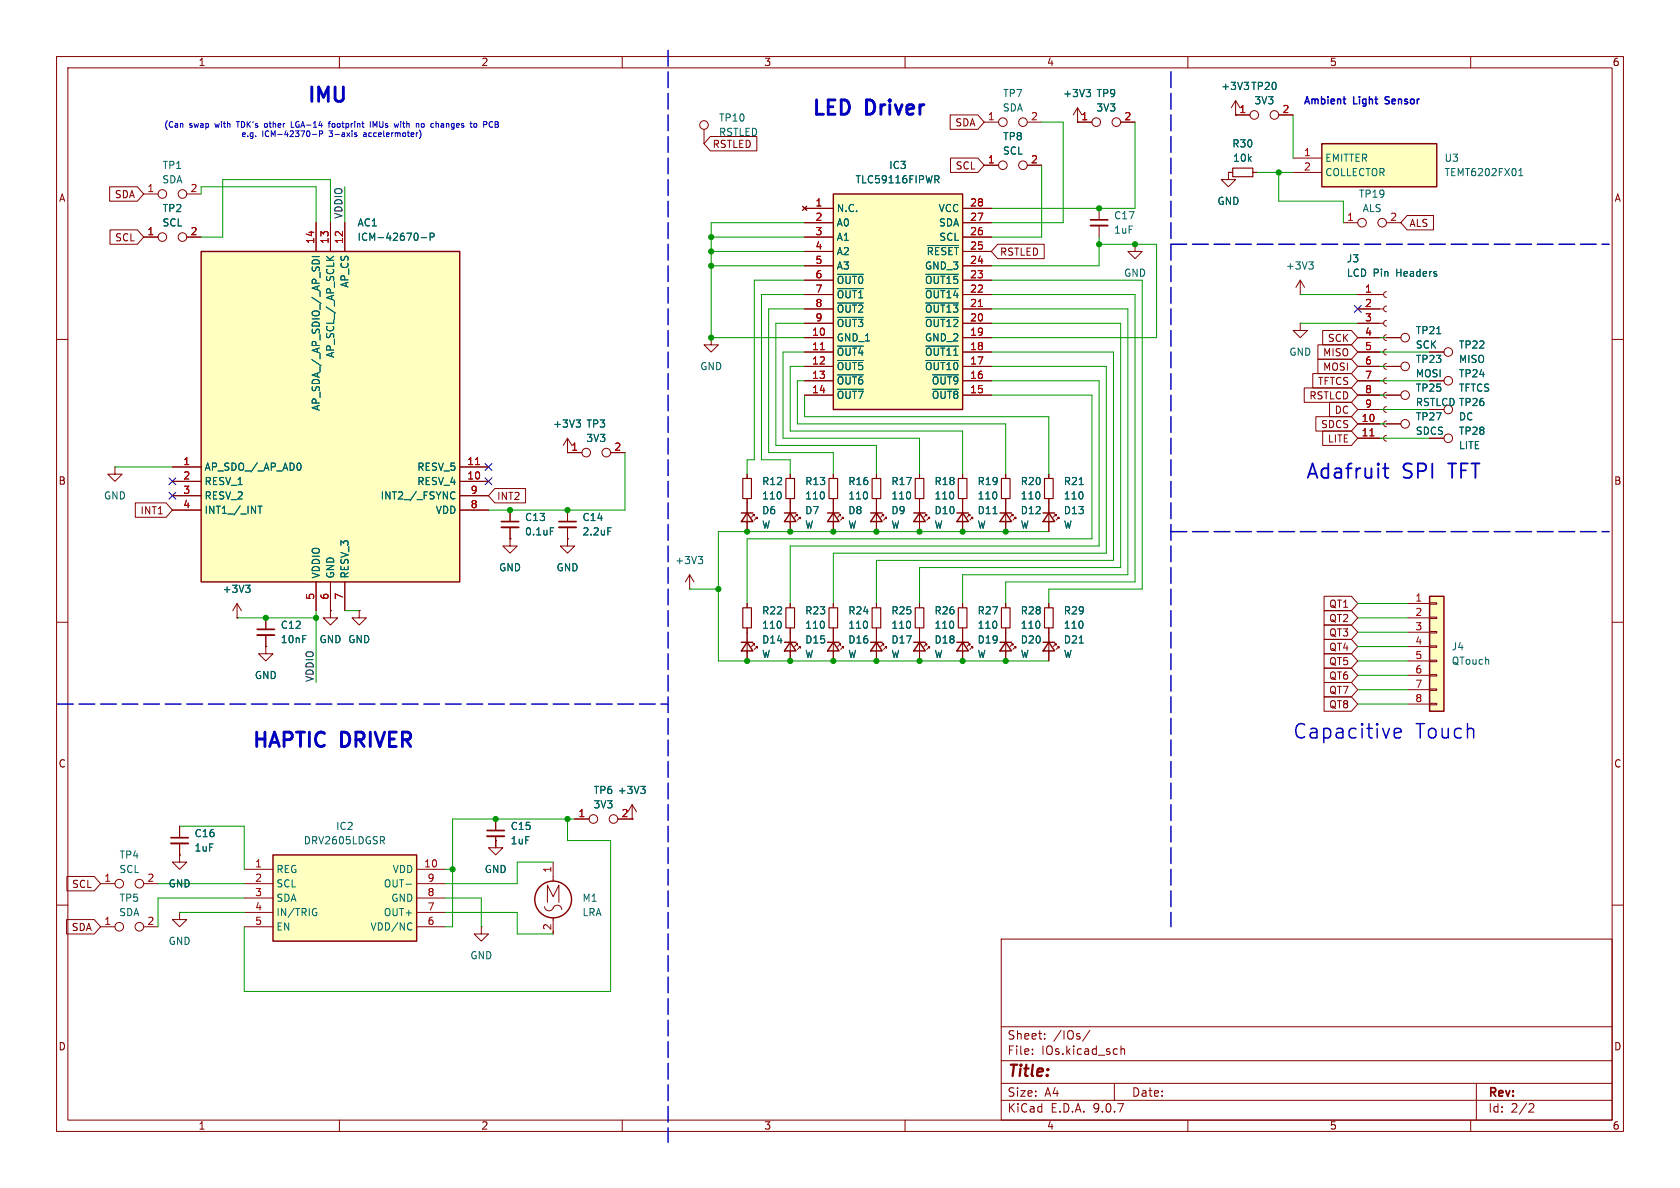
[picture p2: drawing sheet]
<svg xmlns="http://www.w3.org/2000/svg" width="297mm" height="210mm" viewBox="0 0 297 210" stroke-linecap="round" stroke-linejoin="round" font-family="sans-serif">
<g fill="none" stroke="#840000" stroke-width=".18">
<path d="M10 10h277v190h-277zM12 12h273v186h-273zM60 10v2M110 10v2M160 10v2M210 10v2M260 10v2M237.5 39.4h2.5M245.1 39.4h2.5M10 60h2M285 60h2M10 110h2"/>
<path d="M162.6 106.7v.7M162.6 111v.8M285 110h2M87.6 148.6v1.3h1.3l-1.3 1.2-1.2-1.2h1.2M87.6 148.6h.1M10 160h2M177 166h108v32h-108zM285 160h2M60 198v2M110 198v2M160 198v2M177 194.5h108"/>
<path d="M177 191.5h108M177 187.5h108M177 181.5h108M182.5 186.3v.1M182.5 185.5v.1M184.7 183.6v.1M184.7 182.8v.1M192.7 182.1l-1.3 2M197 191.5v3M198.2 184.9v1.5M198.2 185.5l.2-.1 .3 .1 .1 .9M210 198v2"/>
<path d="M260 198v2M261 191.5v6.5M270.5 195.1l.5 .1 .2 .3-1 1.1h1"/>
<circle cx="240.8" cy="39.4" r=".76"/>
<circle cx="244.3" cy="39.4" r=".76"/>
</g>
<path d="M161.8 107.4h1.5v3.6h-1.5z" fill="none" stroke="#840000" stroke-width=".2"/>
<path d="M233.7 25.4h20.3v7.6h-20.3z" fill="#ffffc2"/>
<path d="M233.7 25.4h20.3v7.6h-20.3zM161.5 113.5h2.1M162.6 113.5l1 1.6h-2.1zM169.2 113.5h2M170.2 113.5l1 1.6h-2zM184.4 113.5h2M185.4 113.5l1 1.6h-2z" fill="none" stroke="#840000" stroke-width=".25"/>
<g fill="none" stroke="#840000" stroke-width=".18">
<path d="M25.4 34.3h2.5M33 34.3h2.6M174 29.2h2.5M174 21.6h2.5M181.6 29.2h2.5M181.6 21.6h2.5M228.6 27.9h5.1M228.6 30.5h5.1M25.4 41.9h2.5M33 41.9h2.6M229.9 52.1h.1M229.9 57.2v1.2h1.2l-1.2 1.3-1.3-1.3h1.3"/>
<path d="M229.9 57.2h.1M229.9 49.5l-.8 1.3M229.9 49.5l.7 1.3M229.9 49.5v2.6M58.4 108v1.2h1.3l-1.3 1.3-1.3-1.3h1.3M58.4 108h.1M63.5 108v1.2h1.3l-1.3 1.3-1.3-1.3h1.3M63.5 108h.1M162.6 111.8v5M163.6 113.8h.2v.2v-.2l-.5 .5M164.1 114.3h.2v.3v-.3l-.5 .5M170.2 111.8v5"/>
<path d="M171.2 113.8h.2v.2v-.2l-.5 .5M171.7 114.3h.3v.3v-.3l-.6 .5M185.4 111.8v5M186.4 113.8h.3v.2v-.2l-.5 .5M186.9 114.3h.3v.3v-.3l-.5 .5"/>
<circle cx="28.7" cy="34.3" r=".76"/>
<circle cx="32.3" cy="34.3" r=".76"/>
<circle cx="177.3" cy="21.6" r=".76"/>
<circle cx="177.3" cy="29.2" r=".76"/>
<circle cx="180.8" cy="21.6" r=".76"/>
<circle cx="180.8" cy="29.2" r=".76"/>
<circle cx="28.7" cy="41.9" r=".76"/>
<circle cx="32.3" cy="41.9" r=".76"/>
</g>
<path d="M268.5 31.1h.7M268.5 30.2l.4-.4v1.3M231.4 46.3h.8l-.5 .5M231.9 46.8l.3 .2v.3l-.3 .3M190.8 113.7h.7" fill="none" stroke="#006464" stroke-width=".18"/>
<path d="M147.3 34.3h22.9v38.1h-22.9z" fill="#ffffc2"/>
<path d="M147.3 34.3h22.9v38.1h-22.9zM184.4 90.7h2M185.4 90.7l1 1.5h-2zM176.8 113.5h2M177.8 113.5l1 1.6h-2z" fill="none" stroke="#840000" stroke-width=".25"/>
<g fill="none" stroke="#840000" stroke-width=".18">
<path d="M218.4 17.8l-.7 1.3M218.4 17.8l.8 1.3M218.4 17.8v2.5M141.9 36.4l.7 .8M142.2 36.8h5.1M142.2 39.4h5.1M142.6 36.4l-.7 .8M170.2 36.8h5.1M170.2 39.4h5.1M217.2 30.5v1.3h1.2l-1.2 1.2-1.3-1.2h1.3M217.2 30.5h.1M217.2 30.5h.7"/>
<path d="M218.4 20.3h.1M218.4 20.3h2.6M221.5 30.5h.7M226.1 20.3h2.5M142.2 41.9h5.1M142.2 44.5h5.1M142.2 47h5.1M142.2 49.5h5.1M142.2 52.1h5.1M142.2 54.6h5.1M142.2 57.2h5.1M142.2 59.7h5.1"/>
<path d="M170.2 41.9h5.1M170.2 44.5h5.1M170.2 47h5.1M170.2 49.5h5.1M170.2 52.1h5.1M170.2 54.6h5.1M170.2 57.2h5.1M170.2 59.7h5.1M240 52.1h4.6M240 54.6h4.6M240 57.2h4.6M240 59.7h4.6"/>
<path d="M245.1 51.6l-.3 .1-.2 .4 .2 .3 .3 .2M245.1 54.1l-.3 .2-.2 .3 .2 .4 .3 .1M245.1 56.6l-.3 .2-.2 .4 .2 .3 .3 .2M245.1 59.2l-.3 .1-.2 .4 .2 .3 .3 .2M245.1 59.7h2.5M142.2 62.2h5.1M142.2 64.8h5.1M142.2 67.3h5.1M142.2 69.9h5.1M170.2 62.2h5.1M170.2 64.8h5.1M170.2 67.3h5.1"/>
<path d="M170.2 69.9h5.1M240 62.2h4.6M240 64.8h4.6M240 67.3h4.6M240 69.9h4.6M240 72.4h4.6M240 74.9h4.6M240 77.5h4.6M245.1 61.7l-.3 .2-.2 .3 .2 .4 .3 .1M245.1 64.3l-.3 .1-.2 .4 .2 .3 .3 .2M245.1 66.8l-.3 .2-.2 .3 .2 .4 .3 .1M245.1 69.3l-.3 .2-.2 .4 .2 .3 .3 .2"/>
<path d="M245.1 71.9l-.3 .1-.2 .4 .2 .3 .3 .2M245.1 74.4l-.3 .2-.2 .3 .2 .4 .3 .1M245.1 77l-.3 .1-.2 .4 .2 .3 .3 .2M245.1 64.8h2.5M252.7 62.2h2.6M170.2 83.8v.8M170.2 88.1v.8M177.8 83.8v.8M177.8 88.1v.8M185.4 83.8v.8M185.4 88.1v5.9M186.4 90.9h.3v.3v-.3l-.5 .5"/>
<path d="M186.9 91.4h.3v.3v-.3l-.5 .5M177.8 106.7v.7M177.8 111v5.8M178.8 113.8h.3v.2v-.2l-.5 .5M179.3 114.3h.3v.3v-.3l-.5 .5M185.4 106.7v.7M185.4 111v.8"/>
<circle cx="221.7" cy="20.3" r=".76"/>
<circle cx="225.3" cy="20.3" r=".76"/>
<circle cx="248.4" cy="59.7" r=".76"/>
<circle cx="248.4" cy="64.8" r=".76"/>
<circle cx="256" cy="62.2" r=".76"/>
</g>
<g fill="none" stroke="#006464" stroke-width=".18">
<path d="M165.3 31.1h.5l.2 .2-.1 .4h-.6M165.6 31.7l.4 .6M148.1 48.5h4.5M148.1 51h4.5M148.1 53.6h4.5M148.1 56.1h4.5M163.7 48.5h5.7M163.7 51h5.7M163.7 53.6h5.7M163.7 56.1h5.7M164 43.4h5.4M254 59h.7"/>
<path d="M148.1 61.2h4.5M148.1 63.7h4.5M148.1 66.3h4.5M148.1 68.8h4.5M163.7 61.2h5.7M163.7 63.7h5.7M164.9 66.3h4.5M164.9 68.8h4.5M190.8 85.7h.7"/>
</g>
<path d="M173 54.2h.7M145 61.8h.7M242.2 77.1h.7" fill="none" stroke="#a90000" stroke-width=".18"/>
<path d="M217.9 29.7h3.6v1.5h-3.6zM169.4 84.6h1.5v3.5h-1.5zM177 84.6h1.6v3.5h-1.6zM184.7 84.6h1.5v3.5h-1.5zM177 107.4h1.6v3.6h-1.6zM184.7 107.4h1.5v3.6h-1.5z" fill="none" stroke="#840000" stroke-width=".2"/>
<path d="M252.7 105.4h2.6v20.3h-2.6z" fill="#ffffc2"/>
<g fill="none" stroke="#840000" stroke-width=".25">
<path d="M161.5 90.7h2.1M162.6 90.7l1 1.5h-2.1zM176.8 90.7h2M177.8 90.7l1 1.5h-2zM252.7 105.4h2.6v20.3h-2.6z"/>
<circle cx="97.8" cy="159" r="3.3"/>
</g>
<g fill="none" stroke="#840000" stroke-width=".18">
<path d="M245.1 74.9h2.5M245.1 69.9h2.5M252.7 67.3h2.6M90.2 95.3v1.2h1.2l-1.2 1.3-1.3-1.3h1.3M90.2 95.3h.1M90.2 90.2v2M90.2 93.2v2.1M162.6 88.9v5.1M163.6 90.9h.2v.3v-.3l-.5 .5M164.1 91.4h.2v.3v-.3l-.5 .5M177.8 88.9v5.1M178.8 90.9h.3v.3v-.3l-.5 .5"/>
<path d="M179.3 91.4h.3v.3v-.3l-.5 .5M47 114.3v1.3h1.3l-1.3 1.2-1.3-1.2h1.3M47 114.3h.1M47 109.2v2.1M47 112.3v2M248.9 106.7h3.8M248.9 109.2h3.8M248.9 111.8h3.8M248.9 114.3h3.8M248.9 116.8h3.8M248.9 119.4h3.8M252.7 106.6h1.3v.2h-1.3z"/>
<path d="M252.7 109.1h1.3v.2h-1.3zM252.7 111.6h1.3v.3h-1.3zM252.7 114.2h1.3v.2h-1.3zM252.7 116.7h1.3v.3h-1.3zM252.7 119.3h1.3v.2h-1.3zM248.9 121.9h3.8M248.9 124.5h3.8M252.7 121.8h1.3v.2h-1.3zM252.7 124.3h1.3v.3h-1.3zM96.8 159.5v-3l1 2 1-2v3M97.8 152.4v3.4M31.7 161.3v1.3h1.3l-1.3 1.2-1.2-1.2h1.2"/>
<path d="M31.7 161.3h.1M85.1 163.8v1.3h1.3l-1.3 1.3-1.3-1.3h1.3M85.1 163.8h.1M96.3 160.3a.85 .85 0 0 0 .8 .7 .85 .85 0 0 0 .9-.7 .79 .79 0 0 1 .8-.2 .79 .79 0 0 1 .5 .7M97.8 162.3v2.8"/>
<circle cx="248.4" cy="74.9" r=".76"/>
<circle cx="248.4" cy="69.8" r=".76"/>
<circle cx="256" cy="67.3" r=".76"/>
<circle cx="256" cy="77.5" r=".76"/>
<circle cx="256" cy="72.4" r=".76"/>
</g>
<path d="M88.6 92.2h3.1M45.5 111.3h3" fill="none" stroke="#840000" stroke-width=".3"/>
<path d="M88.6 93.2h3.1M45.5 112.3h3" fill="none" stroke="#840000" stroke-width=".33"/>
<path d="M97.3 93.3h.6" fill="none" stroke="#006464" stroke-width=".18"/>
<path d="M48.3 151.1h25.4v15.3h-25.4z" fill="#ffffc2"/>
<path d="M48.3 151.1h25.4v15.3h-25.4z" fill="none" stroke="#840000" stroke-width=".25"/>
<path d="M162.6 83.8v.8M162.6 88.1v.8M43.2 153.7h5.1M43.2 156.2h5.1M43.2 158.8h5.1M73.7 153.7h5M73.7 156.2h5M73.7 158.8h5M43.2 161.3h5.1M43.2 163.8h5.1M73.7 161.3h5M73.7 163.8h5" fill="none" stroke="#840000" stroke-width=".18"/>
<path d="M67.6 148.6l.4 .6M67.9 148l.1 .1-.1 .4M71.8 156.3h.9M55.6 160.6l.3 .1M55.8 161.3h.2v.4l-.4 .2M72.6 163.1l.2 .2M72.8 164.3l-.2 .1" fill="none" stroke="#006464" stroke-width=".18"/>
<path d="M161.8 84.6h1.5v3.5h-1.5z" fill="none" stroke="#840000" stroke-width=".2"/>
<path d="M35.6 44.4h45.7v58.5h-45.7z" fill="#ffffc2"/>
<g fill="none" stroke="#840000" stroke-width=".25">
<path d="M35.6 44.5h45.7v58.4h-45.7zM131.1 90.7h2M132.1 90.7l1 1.5h-2zM138.7 90.7h2M139.7 90.7l1 1.5h-2zM146.3 90.7h2M147.3 90.7l1 1.5h-2zM153.9 90.7h2.1M154.9 90.7l1.1 1.5h-2.1zM169.2 90.7h2M170.2 90.7l1 1.5h-2zM131.1 113.5h2"/>
<path d="M132.1 113.5l1 1.6h-2zM138.7 113.5h2M139.7 113.5l1 1.6h-2zM146.3 113.5h2M147.3 113.5l1 1.6h-2zM153.9 113.5h2.1M154.9 113.5l1.1 1.6h-2.1z"/>
</g>
<g fill="none" stroke="#840000" stroke-width=".18">
<path d="M190.5 19.1l-.8 1.2M190.5 19.1l.8 1.2M190.5 19.1v2.5M19.4 33h4.9l1.1 1.3-1.1 1.3h-4.9zM55.9 39.4v5.1M58.4 39.4v5.1M61 39.4v5.1M124.5 22.9v2.5M125.6 24.1h8.2v2.6h-8.2l-1.1-1.3zM141.9 36.4l.7 .8M142.2 36.8h5.1M142.2 39.4h5.1"/>
<path d="M142.6 36.4l-.7 .8M168 20.3h4.9l1.1 1.3-1.1 1.3h-4.9zM168 27.9h4.9l1.1 1.3-1.1 1.3h-4.9zM170.2 36.8h5.1M170.2 39.4h5.1M174 29.2h2.5M181.6 29.2h2.5M190.5 21.6h.1M190.5 21.6h2.5M194.3 36.8v2.1M194.3 39.9v2M198.1 21.6h2.6"/>
<path d="M217.2 30.5h.1M217.2 30.5h.7M218.4 20.3h.1M218.4 20.3h2.6M221.5 30.5h.7M226.1 20.3h2.5M248.8 38.1h4.6v2.5h-4.6l-1.2-1.2zM19.4 40.6h4.9l1.1 1.3-1.1 1.3h-4.9zM25.4 41.9h2.5M33 41.9h2.6M125.7 59.7v1.3h1.3l-1.3 1.2-1.2-1.2h1.2M125.7 59.7h.1"/>
<path d="M142.2 52.1h5.1M142.2 54.6h5.1M142.2 57.2h5.1M142.2 59.7h5.1M142.2 41.9h5.1M142.2 44.5h5.1M142.2 47h5.1M142.2 49.5h5.1M170.2 52.1h5.1M170.2 54.6h5.1M170.2 57.2h5.1M170.2 59.7h5.1"/>
<path d="M170.2 41.9h5.1M170.2 44.5h5.1M170.2 47h5.1M170.2 49.5h5.1M176.4 43.2h8.2v2.5h-8.2l-1.1-1.2zM200.7 43.2v1.3h1.2l-1.2 1.2-1.3-1.2h1.3M200.7 43.2h.1M233.8 58.4h5.1l1.1 1.3-1.1 1.3h-5.1zM240 52.1h3.8M240 54.6h3.8M240 57.2h3.8M240 59.7h3.8"/>
<path d="M245.1 59.7h2.5M100.3 77.5l-.7 1.2M100.3 77.5l.8 1.2M100.3 77.5v2.5M142.2 62.2h5.1M142.2 64.8h5.1M142.2 67.3h5.1M142.2 69.9h5.1M170.2 62.2h5.1M170.2 64.8h5.1M170.2 67.3h5.1M170.2 69.9h5.1"/>
<path d="M230.6 68.6h8.3l1.1 1.3-1.1 1.2h-8.3zM232.1 66h6.8l1.1 1.3-1.1 1.3h-6.8zM232.6 73.7h6.3l1.1 1.2-1.1 1.3h-6.3zM233 63.5h5.9l1.1 1.3-1.1 1.2h-5.9zM233 61h5.9l1.1 1.2-1.1 1.3h-5.9zM233.8 76.2h5.1l1.1 1.3-1.1 1.2h-5.1zM235 71.1h3.9l1.1 1.3-1.1 1.3h-3.9zM240 62.2h3.8M240 64.8h3.8M240 67.3h3.8M240 69.9h3.8M240 72.4h3.8"/>
<path d="M240 74.9h3.8M240 77.5h3.8M245.1 64.8h2.5M245.1 69.9h2.5M245.1 74.9h2.5M252.7 62.2h2.6M252.7 67.3h2.6M20.3 82.6v1.2h1.3l-1.3 1.3-1.3-1.3h1.3M20.3 82.6h.1M23.9 88.9h5.5l1.1 1.3-1.1 1.2h-5.5zM30.5 82.6h5.1M30.5 85.1h5.1"/>
<path d="M30.5 87.6h5.1M30.5 90.2h5.1M81.3 82.6h5.1M81.3 85.1h5.1M81.3 87.6h5.1M81.3 90.2h5.1M87.5 86.4h5.4v2.5h-5.4l-1.1-1.3zM90.2 95.3h.1M90.2 90.2v2M90.2 93.2v2.1M100.3 80h.1M100.3 95.3v1.2h1.3l-1.3 1.3-1.2-1.3h1.2"/>
<path d="M100.3 95.3h.1M100.3 90.2v2M100.3 93.2v2.1M100.3 80h2.6M107.9 80h2.6M132.1 83.8v.8M132.1 88.1v5.9M133.1 90.9h.2v.3v-.3l-.5 .5M133.6 91.4h.3v.3v-.3l-.6 .5M139.7 83.8v.8M139.7 88.1v5.9M140.7 90.9h.3v.3v-.3l-.5 .5"/>
<path d="M141.2 91.4h.3v.3v-.3l-.5 .5M147.3 83.8v.8M147.3 88.1v5.9M148.3 90.9h.3v.3v-.3l-.5 .5M148.8 91.4h.3v.3v-.3l-.5 .5M154.9 83.8v.8M154.9 88.1v5.9M156 90.9h.2v.3v-.3l-.5 .5M156.5 91.4h.2v.3v-.3l-.5 .5M162.6 83.8v.8M162.6 88.1v2.6M162.6 92.2v1.8"/>
<path d="M170.2 83.8v.8M170.2 88.1v5.9M171.2 90.9h.2v.3v-.3l-.5 .5M171.7 91.4h.3v.3v-.3l-.6 .5M177.8 83.8v.8M177.8 88.1v2.6M177.8 92.2v1.8M185.4 83.8v.8M185.4 88.1v2.6M185.4 92.2v1.8M41.9 109.2h.1M41.9 106.7l-.8 1.3"/>
<path d="M41.9 106.7l.8 1.3M41.9 106.7v2.5M47 114.3h.1M47 109.2v2.1M47 112.3v2M55.9 102.9v5.1M58.4 108h.1M58.4 102.9v5.1M61 102.9v5.1M63.5 108h.1M121.9 104.1h.1M121.9 101.6l-.7 1.3"/>
<path d="M121.9 101.6l.8 1.3M121.9 101.6v2.5M132.1 106.7v.7M132.1 111v5.8M133.1 113.8h.2v.2v-.2l-.5 .5M133.6 114.3h.3v.3v-.3l-.6 .5M139.7 106.7v.7M139.7 111v5.8M140.7 113.8h.3v.2v-.2l-.5 .5M141.2 114.3h.3v.3v-.3l-.5 .5M147.3 106.7v.7M147.3 111v5.8"/>
<path d="M148.3 113.8h.3v.2v-.2l-.5 .5M148.8 114.3h.3v.3v-.3l-.5 .5M154.9 106.7v.7M154.9 111v5.8M156 113.8h.2v.2v-.2l-.5 .5M156.5 114.3h.2v.3v-.3l-.5 .5M162.6 106.7v.7M162.6 111v2.5M162.6 115.1v1.7M170.2 106.7v.7M170.2 111v2.5M170.2 115.1v1.7"/>
<path d="M177.8 106.7v.7M177.8 111v2.5M177.8 115.1v1.7M185.4 106.7v.7M185.4 111v2.5M185.4 115.1v1.7M234.1 118.1h4.8l1.1 1.3-1.1 1.3h-4.8zM234.1 115.6h4.8l1.1 1.2-1.1 1.3h-4.8zM234.1 107.9h4.8l1.1 1.3-1.1 1.3h-4.8zM234.1 110.5h4.8l1.1 1.3-1.1 1.2h-4.8zM234.1 105.4h4.8l1.1 1.3-1.1 1.3h-4.8zM234.1 113h4.8l1.1 1.3-1.1 1.3h-4.8z"/>
<path d="M234.1 123.2h4.8l1.1 1.3-1.1 1.2h-4.8zM234.1 120.6h4.8l1.1 1.3-1.1 1.3h-4.8zM11.8 154.9h4.9l1.1 1.3-1.1 1.3h-4.9zM17.8 156.2h2.5M25.4 156.2h2.5M31.7 151.1v1.3h1.3l-1.3 1.3-1.2-1.3h1.2M31.7 151.1h.1M31.7 146.1v2M31.7 149.1v2M87.6 148.6h.1M87.6 144.8v2M87.6 147.8v2.1"/>
<path d="M101.6 144.8h2.5M109.2 144.8h2.6M111.8 144.8h.1M111.8 142.2l-.8 1.3M111.8 142.2l.7 1.3M111.8 142.2v2.6M11.8 162.6h4.9l1.1 1.2-1.1 1.3h-4.9zM17.8 163.8h2.5M25.4 163.8h2.5"/>
<circle cx="124.5" cy="22.1" r=".76"/>
<circle cx="193.8" cy="21.6" r=".76"/>
<circle cx="197.4" cy="21.6" r=".76"/>
<circle cx="103.6" cy="80" r=".76"/>
<circle cx="107.2" cy="80" r=".76"/>
<circle cx="21.1" cy="156.2" r=".76"/>
<circle cx="24.6" cy="156.2" r=".76"/>
<circle cx="104.9" cy="144.8" r=".76"/>
<circle cx="108.5" cy="144.8" r=".76"/>
<circle cx="21.1" cy="163.8" r=".76"/>
<circle cx="24.6" cy="163.8" r=".76"/>
</g>
<g fill="none" stroke="#006464" stroke-width=".18">
<path d="M192 15.8h.8l-.4 .5M192.6 16.3l.2 .2v.3l-.2 .3M165.3 31.1h.5l.2 .2-.1 .4h-.6M165.6 31.7l.4 .6M55.2 46.6a.64 .64 0 0 1 .6-.7 .64 .64 0 0 1 .7 .7M55.2 45.4h1.3M57.7 45.3l.8 .7M59 45.3l-.7 .5M74.5 42h.9M76 41.9l.6-.1 .2-.2-.1-.3-.7-.1v1.3M148.1 48.5h4.5M148.1 51h4.5"/>
<path d="M148.1 53.6h4.5M148.1 56.1h4.5M163.7 48.5h5.7M163.7 51h5.7M163.7 53.6h5.7M163.7 56.1h5.7M164 43.4h5.4M254 59h.7M101.8 74.2h.8l-.4 .5M102.4 74.7l.2 .3v.3l-.2 .2M148.1 61.2h4.5M148.1 63.7h4.5"/>
<path d="M148.1 66.3h4.5M148.1 68.8h4.5M163.7 61.2h5.7M163.7 63.7h5.7M164.9 66.3h4.5M164.9 68.8h4.5M45.6 89.5h.7M46 89.5v1.2M52.9 81.9a.79 .79 0 0 1 0 1.2M79.9 87l.3-.1 .2 .2M80.4 88.1l-.2 .1-.3-.1M97.3 93.3h.6"/>
<path d="M107.5 93.3h.6M123.4 98.4h.8l-.4 .5M124 98.9l.2 .2v.3l-.2 .2M175.6 90.8h.7M190.8 85.7h.7M43.4 103.4h.8l-.4 .5M44 103.9l.2 .3v.3l-.2 .2M190.8 113.7h.7M113.3 139h.8l-.5 .5M113.8 139.5l.3 .2v.3l-.3 .3"/>
</g>
<path d="M173 54.2h.7M145 61.8h.7M242.2 77.1h.7M84.1 82.1h.7" fill="none" stroke="#a90000" stroke-width=".18"/>
<path d="M131.3 84.6h1.5v3.5h-1.5zM138.9 84.6h1.6v3.5h-1.6zM146.6 84.6h1.5v3.5h-1.5zM154.2 84.6h1.5v3.5h-1.5zM131.3 107.4h1.5v3.6h-1.5zM138.9 107.4h1.6v3.6h-1.6zM146.6 107.4h1.5v3.6h-1.5zM154.2 107.4h1.5v3.6h-1.5zM169.4 107.4h1.5v3.6h-1.5z" fill="none" stroke="#840000" stroke-width=".2"/>
<path d="M192.8 38.9h3M98.8 92.2h3.1M30.2 148.1h3.1M86.1 146.8h3.1" fill="none" stroke="#840000" stroke-width=".3"/>
<path d="M192.8 39.9h3M98.8 93.2h3.1M30.2 149.1h3.1M86.1 147.8h3.1" fill="none" stroke="#840000" stroke-width=".33"/>
<path d="M118.1 8.9v193M207 12.7v151.1M207 43.2h77.5M207 94h77.5M10.2 124.5h107.9" fill="none" stroke="#0000c2" stroke-width=".25" stroke-dasharray="2.8 1"/>
<g fill="none" stroke="#009600" stroke-width=".18">
<path d="M35.6 34.3v-1.3h20.3v6.4M58.4 39.4v-7.6h-19v10.1h-3.8M61 33v6.4M142.2 39.4h-16.5v20.3h16.5M184.1 29.2v12.7h-8.8M184.1 21.6h3.9v17.8h-12.7M200.7 21.6v15.2h-25.4M222.2 30.5h6.4M226.1 30.5v5.1h11.4v3.8M228.6 20.3v7.6M125.7 41.9h16.5M125.7 47h16.5"/>
<path d="M125.7 44.5h16.5M142.2 54.6h-6.3v25.4h11.4v3.8M142.2 57.2h-5v21.5h17.7v5.1M142.2 52.1h-7.6v29.2h5.1v2.5M142.2 49.5h-8.9v31.8h-1.2v2.5M175.3 52.1h25.4v50.8h-22.9v3.8M175.3 54.6h24.1v47h-29.2v5.1M175.3 49.5h26.6v54.6h-16.5v2.6M175.3 57.2h22.8v43.1h-35.5v6.4M194.3 43.2h10.2v16.5h-29.2M194.3 41.9v5.1h-19M229.9 57.2h10.1"/>
<path d="M229.9 52.1h10.1M240 59.7h5.1M142.2 64.8h-2.5v11.4h30.5v7.6M142.2 67.3h-1.2v7.6h36.8v8.9M142.2 69.9v3.8h43.2v10.1M142.2 62.2h-3.8v15.3h24.2v6.3M175.3 67.3h19v29.2h-54.6v10.2M175.3 69.9h17.7v25.4h-60.9v11.4M175.3 64.8h20.3v33h-48.3v8.9M175.3 62.2h21.5v36.9h-41.9v7.6M240 67.3h12.7M240 69.9h5.1"/>
<path d="M240 64.8h5.1M240 74.9h5.1M240 62.2h12.7M240 77.5h12.7M240 72.4h12.7M20.3 82.6h10.2M110.5 80v10.2h-24.1M185.4 94h-58.4v22.8h58.4M41.9 109.2h14M55.9 108v12.7M61 108h2.5M121.9 104.1h5.1"/>
<path d="M240 116.8h8.9M240 119.4h8.9M240 111.8h8.9M240 109.2h8.9M240 114.3h8.9M240 106.7h8.9M240 124.5h8.9M240 121.9h8.9M27.9 156.2h15.3M31.7 146.1h11.5v7.6M43.2 158.8h-15.3v5M78.7 158.8h6.4v5"/>
<path d="M78.7 153.7h1.3M87.6 148.6v1.3M97.8 152.4h-6.4v3.8h-12.7M100.3 144.8v3.8h7.6v26.7h-64.7v-11.5M101.6 144.8h-21.6v19h-1.3M31.7 161.3h11.5M78.7 161.3h12.7v3.8h6.4"/>
</g>
<path d="M239.4 54l1.2 1.2M240.6 54l-1.2 1.2M29.9 87l1.2 1.2M29.9 84.5l1.2 1.2M31.1 87l-1.2 1.2M31.1 84.5l-1.2 1.2M85.8 81.9l1.2 1.3M85.8 84.5l1.2 1.2M87 81.9l-1.2 1.3M87 84.5l-1.2 1.2" fill="none" stroke="#000084" stroke-width=".18"/>
<g fill="none" stroke="#0000c2" stroke-width=".18">
<path d="M41.8 21.5h.5M47.1 21.8l-.4 .2 .1 .4 .3 .1M51.5 21.5v1h.5M55.2 23.8h.8M56.5 23.1v1M57 23.2v.4l-.5 .1M58 21.8h.4M58.4 21.5l-.2 .1v.9M58.9 21.8l-.2 .2v.3l.2 .2M62.7 23.5v.3l.4 .1v.1l-.1 .1h-.3M64.3 23.8v.3M65.5 21.5v1"/>
<path d="M66.6 21.5l-.3 .7-.3-.7v1M70.8 21.5v.1M70.8 21.8v.7M73.9 23.5h-.2M74.3 23.3a1.19 1.19 0 0 1-.2 1.2M74.6 21.9l.2-.1 .2 .2v.3l-.2 .2-.3-.2zM77.1 21.5v1M84.1 21.8l.2 .2v.3l-.2 .2M87.5 22h.4M87.9 21.5h-.4v1h.4"/>
</g>
<path d="M246.9 128.8l.7 .1 .1 .5-1.2 .2M247.6 130.3l-.7 .2" fill="none" stroke="#0000c2" stroke-width=".25"/>
<path d="M244.5 82.8h1M244.9 81.9v2.2l.1 .3 .5 .1" fill="none" stroke="#0000c2" stroke-width=".32"/>
<g fill="#009600" stroke="#009600" stroke-width=".18">
<circle cx="226.1" cy="30.5" r=".46"/>
<circle cx="162.6" cy="94" r=".46"/>
<circle cx="154.9" cy="94" r=".46"/>
<circle cx="154.9" cy="116.8" r=".46"/>
<circle cx="147.3" cy="94" r=".46"/>
<circle cx="147.3" cy="116.8" r=".46"/>
<circle cx="162.6" cy="116.8" r=".46"/>
<circle cx="194.3" cy="36.8" r=".46"/>
<circle cx="200.7" cy="43.2" r=".46"/>
<circle cx="194.3" cy="43.2" r=".46"/>
<circle cx="170.2" cy="94" r=".46"/>
<circle cx="177.8" cy="94" r=".46"/>
<circle cx="170.2" cy="116.8" r=".46"/>
<circle cx="177.8" cy="116.8" r=".46"/>
<circle cx="139.7" cy="94" r=".46"/>
<circle cx="125.7" cy="47" r=".46"/>
<circle cx="125.7" cy="59.7" r=".46"/>
<circle cx="139.7" cy="116.8" r=".46"/>
<circle cx="127" cy="104.1" r=".46"/>
<circle cx="132.1" cy="116.8" r=".46"/>
<circle cx="125.7" cy="44.5" r=".46"/>
<circle cx="132.1" cy="94" r=".46"/>
<circle cx="125.7" cy="41.9" r=".46"/>
<circle cx="100.3" cy="144.8" r=".46"/>
<circle cx="87.6" cy="144.8" r=".46"/>
<circle cx="80" cy="153.7" r=".46"/>
<circle cx="55.9" cy="109.2" r=".46"/>
<circle cx="47" cy="109.2" r=".46"/>
<circle cx="100.3" cy="90.2" r=".46"/>
<circle cx="90.2" cy="90.2" r=".46"/>
</g>
<g font-size="3.5" fill="#0000c2">
<text x="54" y="18.8">IMU</text>
<text x="143.2" y="21.1">LED</text>
<text x="153.1" y="21.1">Driver</text>
<text x="230.7" y="85.1">Adafruit</text>
<text x="247.9" y="85.1">SPI</text>
<text x="256.4" y="85.1">TFT</text>
<text x="228.5" y="130.9">Capacitive</text>
<text x="250.2" y="130.9">Touch</text>
<text x="44.3" y="132.8">HAPTIC</text>
<text x="60.3" y="132.8">DRIVER</text>
</g>
<text font-size="2.8" fill="#840000" x="178" y="190.9">Title:</text>
<g font-size="2.1" fill="#840000">
<text x="178" y="184">Sheet:</text>
<text x="186.2" y="184">/IOs/</text>
<text x="178" y="186.7">File:</text>
<text x="184.1" y="186.7">IOs.kicad_sch</text>
<text x="178" y="196.9">KiCad</text>
<text x="178" y="194.1">Size:</text>
<text x="184.7" y="194.1">A4</text>
<text x="185.7" y="196.9">E.D.A.</text>
<text x="193.3" y="196.9">9.0.7</text>
<text x="200" y="194.1">Date:</text>
<text x="263" y="194.3">Rev:</text>
<text x="263" y="196.9">Id:</text>
<text x="267.1" y="196.9">2/2</text>
</g>
<g font-size="1.8" fill="#840000">
<text x="35" y="11.9">1</text>
<text x="85" y="11.9">2</text>
<text x="135" y="11.9">3</text>
<text x="185" y="11.9">4</text>
<text x="235" y="11.9">5</text>
<text x="285" y="11.9">6</text>
<text x="168.8" y="22.5">SDA</text>
<text x="125.9" y="26.4">RSTLED</text>
<text x="10.3" y="35.9">A</text>
<text x="20.2" y="35.2">SDA</text>
<text x="168.9" y="30.2">SCL</text>
<text x="285.3" y="35.9">A</text>
<text x="249.1" y="40.3">ALS</text>
<text x="20.3" y="42.9">SCL</text>
<text x="176.7" y="45.4">RSTLED</text>
<text x="233.8" y="65.7">MOSI</text>
<text x="233.8" y="63.2">MISO</text>
<text x="234.6" y="60.6">SCK</text>
<text x="231.4" y="70.8">RSTLCD</text>
<text x="232.9" y="68.3">TFTCS</text>
<text x="250.2" y="72">RSTLCD TP26</text>
<text x="233.4" y="75.9">SDCS</text>
<text x="235.9" y="73.3">DC</text>
<text x="234.6" y="78.4">LITE</text>
<text x="10.3" y="85.9">B</text>
<text x="87.8" y="88.6">INT2</text>
<text x="285.3" y="85.9">B</text>
<text x="24.7" y="91.1">INT1</text>
<text x="234.9" y="107.6">QT1</text>
<text x="234.9" y="110.2">QT2</text>
<text x="234.9" y="112.7">QT3</text>
<text x="234.9" y="117.8">QT5</text>
<text x="234.9" y="115.3">QT4</text>
<text x="234.9" y="120.3">QT6</text>
<text x="234.9" y="125.4">QT8</text>
<text x="234.9" y="122.9">QT7</text>
<text x="10.3" y="135.9">C</text>
<text x="285.3" y="135.9">C</text>
<text x="12.6" y="157.2">SCL</text>
<text x="12.6" y="164.8">SDA</text>
<text x="10.3" y="185.9">D</text>
<text x="285.3" y="185.9">D</text>
<text x="35" y="199.9">1</text>
<text x="85" y="199.9">2</text>
<text x="135" y="199.9">3</text>
<text x="185" y="199.9">4</text>
<text x="235" y="199.9">5</text>
<text x="285" y="199.9">6</text>
</g>
<g font-size="1.8" fill="#006464">
<text x="177.2" y="17.4">TP7</text>
<text x="187.9" y="17.4">+3V3</text>
<text x="193.8" y="17.4">TP9</text>
<text x="215.8" y="16.1">+3V3 TP20</text>
<text x="127" y="21.7">TP10</text>
<text x="177.2" y="19.9">SDA</text>
<text x="193.7" y="19.9">3V3</text>
<text x="221.7" y="18.6">3V3</text>
<text x="127" y="24.2">RSTLED</text>
<text x="177.2" y="27.5">SCL</text>
<text x="177.2" y="25">TP8</text>
<text x="217.8" y="26.3">R30</text>
<text x="217.9" y="28.8">10k</text>
<text x="234.2" y="28.8">EMITTER</text>
<text x="255.3" y="28.8">U3</text>
<text x="28.6" y="32.6">SDA</text>
<text x="28.7" y="30.1">TP1</text>
<text x="151.1" y="32.6">TLC59116FIPWR</text>
<text x="157.1" y="30.1">IC3</text>
<text x="234.2" y="31.3">COLLECTOR</text>
<text x="240.1" y="35.2">TP19</text>
<text x="255.3" y="31.3">TEMT6202FX01</text>
<text x="28.6" y="40.2">SCL</text>
<text x="28.7" y="37.7">TP2</text>
<text x="63.1" y="40.2">AC1</text>
<text x="147.8" y="37.7">N.C.</text>
<text x="147.8" y="40.2">A0</text>
<text x="165.8" y="37.7">VCC</text>
<text x="165.9" y="40.2">SDA</text>
<text x="196.9" y="41.5">1uF</text>
<text x="196.9" y="39">C17</text>
<text x="215.1" y="36.4">GND</text>
<text x="240.8" y="37.7">ALS</text>
<text x="63.1" y="42.8">ICM-42670-P</text>
<text x="147.8" y="42.8">A1</text>
<text x="147.8" y="45.3">A2</text>
<text x="147.8" y="47.9">A3</text>
<text x="163.4" y="47.9">GND_3</text>
<text x="163.7" y="45.3">~{RESET}</text>
<text x="166" y="42.8">SCL</text>
<text x="227.2" y="47.9">+3V3</text>
<text x="238" y="46.6">J3</text>
<text x="61.8" y="51" transform="rotate(-90 61.8 51)">AP_CS</text>
<text x="147.8" y="50.4">~{OUT0}</text>
<text x="147.8" y="52.9">~{OUT1}</text>
<text x="163.4" y="50.4">~{OUT15}</text>
<text x="163.4" y="52.9">~{OUT14}</text>
<text x="198.6" y="49.1">GND</text>
<text x="238" y="49.1">LCD Pin</text>
<text x="246.9" y="49.1">Headers</text>
<text x="147.8" y="55.5">~{OUT2}</text>
<text x="147.8" y="58">~{OUT3}</text>
<text x="163.4" y="55.5">~{OUT13}</text>
<text x="163.4" y="58">~{OUT12}</text>
<text x="250.2" y="59.3">TP21</text>
<text x="59.3" y="63.4" transform="rotate(-90 59.3 63.4)">AP_SCL_/_AP_SCLK</text>
<text x="123.7" y="65.6">GND</text>
<text x="147.8" y="60.6">GND_1</text>
<text x="147.8" y="63.1">~{OUT4}</text>
<text x="147.8" y="65.6">~{OUT5}</text>
<text x="163.4" y="60.6">GND_2</text>
<text x="163.4" y="63.1">~{OUT11}</text>
<text x="163.4" y="65.6">~{OUT10}</text>
<text x="227.8" y="63.1">GND</text>
<text x="250.2" y="61.8">SCK</text>
<text x="250.2" y="64.4">TP23</text>
<text x="257.8" y="61.8">TP22</text>
<text x="257.8" y="64.4">MISO</text>
<text x="147.8" y="68.2">~{OUT6}</text>
<text x="147.8" y="70.7">~{OUT7}</text>
<text x="164.6" y="68.2">~{OUT9}</text>
<text x="164.6" y="70.7">~{OUT8}</text>
<text x="250.2" y="66.9">MOSI</text>
<text x="250.2" y="69.4">TP25</text>
<text x="257.8" y="69.4">TFTCS</text>
<text x="257.8" y="66.9">TP24</text>
<text x="56.7" y="72.7" transform="rotate(-90 56.7 72.7)">AP_SDA_/_AP_SDIO_/_AP_SDI</text>
<text x="97.7" y="75.8">+3V3</text>
<text x="103.6" y="75.8">TP3</text>
<text x="250.2" y="74.5">TP27</text>
<text x="250.2" y="77.1">SDCS</text>
<text x="257.8" y="77.1">TP28</text>
<text x="257.8" y="74.5">DC</text>
<text x="36.1" y="83.4">AP_SDO_/_AP_AD0</text>
<text x="73.7" y="83.4">RESV_5</text>
<text x="103.6" y="78.3">3V3</text>
<text x="257.8" y="79.6">LITE</text>
<text x="18.3" y="88.5">GND</text>
<text x="36.1" y="86">RESV_1</text>
<text x="36.1" y="88.5">RESV_2</text>
<text x="67.2" y="88.5">INT2_/_FSYNC</text>
<text x="73.7" y="86">RESV_4</text>
<text x="134.6" y="88.5">110</text>
<text x="134.6" y="86">R12</text>
<text x="142.2" y="88.5">110</text>
<text x="142.2" y="86">R13</text>
<text x="149.9" y="88.5">110</text>
<text x="149.9" y="86">R16</text>
<text x="157.5" y="88.5">110</text>
<text x="157.5" y="86">R17</text>
<text x="165.1" y="88.5">110</text>
<text x="165.1" y="86">R18</text>
<text x="172.7" y="88.5">110</text>
<text x="172.7" y="86">R19</text>
<text x="180.3" y="88.5">110</text>
<text x="180.3" y="86">R20</text>
<text x="188" y="88.5">110</text>
<text x="188" y="86">R21</text>
<text x="36.1" y="91">INT1_/_INT</text>
<text x="76.9" y="91">VDD</text>
<text x="92.7" y="92.3">C13</text>
<text x="92.7" y="94.8">0.1uF</text>
<text x="102.9" y="92.3">C14</text>
<text x="102.9" y="94.8">2.2uF</text>
<text x="134.6" y="91.1">D6</text>
<text x="134.6" y="93.6">W</text>
<text x="142.2" y="91.1">D7</text>
<text x="142.2" y="93.6">W</text>
<text x="149.9" y="91.1">D8</text>
<text x="149.9" y="93.6">W</text>
<text x="157.5" y="91.1">D9</text>
<text x="157.5" y="93.6">W</text>
<text x="165.1" y="91.1">D10</text>
<text x="165.1" y="93.6">W</text>
<text x="172.7" y="91.1">D11</text>
<text x="172.7" y="93.6">W</text>
<text x="180.3" y="91.1">D12</text>
<text x="180.3" y="93.6">W</text>
<text x="188" y="91.1">D13</text>
<text x="188" y="93.6">W</text>
<text x="88.1" y="101.2">GND</text>
<text x="98.3" y="101.2">GND</text>
<text x="119.3" y="99.9">+3V3</text>
<text x="39.3" y="105">+3V3</text>
<text x="56.7" y="102.4" transform="rotate(-90 56.7 102.4)">VDDIO</text>
<text x="59.3" y="102.4" transform="rotate(-90 59.3 102.4)">GND</text>
<text x="61.8" y="102.4" transform="rotate(-90 61.8 102.4)">RESV_3</text>
<text x="49.5" y="111.4">C12</text>
<text x="49.5" y="113.9">10nF</text>
<text x="56.4" y="113.9">GND GND</text>
<text x="134.6" y="111.4">110</text>
<text x="134.6" y="108.8">R22</text>
<text x="134.6" y="114">D14</text>
<text x="142.2" y="111.4">110</text>
<text x="142.2" y="114">D15</text>
<text x="142.2" y="108.8">R23</text>
<text x="149.9" y="111.4">110</text>
<text x="149.9" y="114">D16</text>
<text x="149.9" y="108.8">R24</text>
<text x="157.5" y="111.4">110</text>
<text x="157.5" y="108.8">R25</text>
<text x="157.5" y="114">D17</text>
<text x="165.1" y="111.4">110</text>
<text x="165.1" y="108.8">R26</text>
<text x="165.1" y="114">D18</text>
<text x="172.7" y="111.4">110</text>
<text x="172.7" y="114">D19</text>
<text x="172.7" y="108.8">R27</text>
<text x="180.3" y="111.4">110</text>
<text x="180.3" y="114">D20</text>
<text x="180.3" y="108.8">R28</text>
<text x="188" y="111.4">110</text>
<text x="188" y="114">D21</text>
<text x="188" y="108.8">R29</text>
<text x="134.6" y="116.5">W</text>
<text x="142.2" y="116.5">W</text>
<text x="149.9" y="116.5">W</text>
<text x="157.5" y="116.5">W</text>
<text x="165.1" y="116.5">W</text>
<text x="172.7" y="116.5">W</text>
<text x="180.3" y="116.5">W</text>
<text x="188" y="116.5">W</text>
<text x="256.5" y="115.2">J4</text>
<text x="256.5" y="117.7">QTouch</text>
<text x="45" y="120.2">GND</text>
<text x="104.8" y="143.1">3V3</text>
<text x="104.9" y="140.6">TP6 +3V3</text>
<text x="34.3" y="148.2">C16</text>
<text x="53.6" y="149.5">DRV2605LDGSR</text>
<text x="59.3" y="146.9">IC2</text>
<text x="90.2" y="149.5">1uF</text>
<text x="90.2" y="146.9">C15</text>
<text x="21" y="154.5">SCL</text>
<text x="21" y="152">TP4</text>
<text x="34.3" y="150.7">1uF</text>
<text x="48.8" y="154.5">REG</text>
<text x="69.3" y="154.5">VDD</text>
<text x="85.6" y="154.5">GND</text>
<text x="21" y="159.6">TP5</text>
<text x="29.7" y="157.1">GND</text>
<text x="48.8" y="157.1">SCL</text>
<text x="48.8" y="159.6">SDA</text>
<text x="67.7" y="157.1">OUT-</text>
<text x="69.1" y="159.6">GND</text>
<text x="102.9" y="159.6">M1</text>
<text x="21" y="162.2">SDA</text>
<text x="29.7" y="167.2">GND</text>
<text x="48.8" y="162.2">IN/TRIG</text>
<text x="48.8" y="164.7">EN</text>
<text x="65.4" y="164.7">VDD/NC</text>
<text x="67.7" y="162.2">OUT+</text>
<text x="102.9" y="162.2">LRA</text>
<text x="83.1" y="169.8">GND</text>
</g>
<g font-size="1.8" fill="#a90000">
<text x="174.6" y="21.3">1</text>
<text x="182.2" y="21.3">2</text>
<text x="191.1" y="21.3">1</text>
<text x="198.7" y="21.3">2</text>
<text x="219" y="20.1">1</text>
<text x="226.6" y="20.1">2</text>
<text x="174.6" y="29">1</text>
<text x="182.2" y="29">2</text>
<text x="230.4" y="27.7">1</text>
<text x="26" y="34">1</text>
<text x="33.6" y="34">2</text>
<text x="230.4" y="30.2">2</text>
<text x="26" y="41.7">1</text>
<text x="33.6" y="41.7">2</text>
<text x="144.1" y="36.6">1</text>
<text x="144.1" y="39.1">2</text>
<text x="144.1" y="41.7">3</text>
<text x="171.4" y="36.6">28</text>
<text x="171.4" y="39.1">27</text>
<text x="171.4" y="41.7">26</text>
<text x="238.1" y="39.1">1</text>
<text x="245.7" y="39.1">2</text>
<text x="55.6" y="43.2" transform="rotate(-90 55.6 43.2)">14</text>
<text x="58.2" y="43.2" transform="rotate(-90 58.2 43.2)">13</text>
<text x="60.7" y="43.2" transform="rotate(-90 60.7 43.2)">12</text>
<text x="144.1" y="44.2">4</text>
<text x="144.1" y="46.7">5</text>
<text x="171.4" y="44.2">25</text>
<text x="171.4" y="46.7">24</text>
<text x="144.1" y="49.3">6</text>
<text x="144.1" y="51.8">7</text>
<text x="171.4" y="49.3">23</text>
<text x="171.4" y="51.8">22</text>
<text x="241.2" y="51.8">1</text>
<text x="143.5" y="59.4">10</text>
<text x="144.1" y="54.4">8</text>
<text x="144.1" y="56.9">9</text>
<text x="171.4" y="54.4">21</text>
<text x="171.4" y="56.9">20</text>
<text x="171.4" y="59.4">19</text>
<text x="241.2" y="54.4">2</text>
<text x="241.2" y="56.9">3</text>
<text x="241.2" y="59.4">4</text>
<text x="143.5" y="62">11</text>
<text x="143.5" y="64.5">12</text>
<text x="171.4" y="62">18</text>
<text x="171.4" y="64.5">17</text>
<text x="241.2" y="62">5</text>
<text x="241.2" y="64.5">6</text>
<text x="143.5" y="67.1">13</text>
<text x="143.5" y="69.6">14</text>
<text x="171.4" y="67.1">16</text>
<text x="171.4" y="69.6">15</text>
<text x="241.2" y="67.1">7</text>
<text x="241.2" y="69.6">8</text>
<text x="240.6" y="74.7">10</text>
<text x="240.6" y="77.2">11</text>
<text x="241.2" y="72.1">9</text>
<text x="32.3" y="82.3">1</text>
<text x="82.5" y="82.3">11</text>
<text x="100.9" y="79.8">1</text>
<text x="108.5" y="79.8">2</text>
<text x="32.3" y="84.8">2</text>
<text x="32.3" y="87.4">3</text>
<text x="32.3" y="89.9">4</text>
<text x="82.5" y="84.8">10</text>
<text x="83.1" y="87.4">9</text>
<text x="83.1" y="89.9">8</text>
<text x="55.6" y="106.1" transform="rotate(-90 55.6 106.1)">5</text>
<text x="58.2" y="106.1" transform="rotate(-90 58.2 106.1)">6</text>
<text x="60.7" y="106.1" transform="rotate(-90 60.7 106.1)">7</text>
<text x="250.1" y="106.4">1</text>
<text x="250.1" y="109">2</text>
<text x="250.1" y="111.5">3</text>
<text x="250.1" y="114">4</text>
<text x="250.1" y="116.6">5</text>
<text x="250.1" y="119.1">6</text>
<text x="250.1" y="121.7">7</text>
<text x="250.1" y="124.2">8</text>
<text x="102.2" y="144.5">1</text>
<text x="109.8" y="144.5">2</text>
<text x="18.3" y="156">1</text>
<text x="26" y="156">2</text>
<text x="45" y="153.4">1</text>
<text x="45" y="156">2</text>
<text x="74.9" y="153.4">10</text>
<text x="75.5" y="156">9</text>
<text x="97.5" y="154.4" transform="rotate(-90 97.5 154.4)">1</text>
<text x="45" y="158.5">3</text>
<text x="45" y="161">4</text>
<text x="75.5" y="158.5">8</text>
<text x="75.5" y="161">7</text>
<text x="18.3" y="163.6">1</text>
<text x="26" y="163.6">2</text>
<text x="45" y="163.6">5</text>
<text x="75.5" y="163.6">6</text>
<text x="97.5" y="164.5" transform="rotate(-90 97.5 164.5)">2</text>
</g>
<g font-size="1.8" fill="#0000c2">
<text x="230.3" y="18.8">Ambient</text>
<text x="239.3" y="18.8">Light</text>
<text x="245.4" y="18.8">Sensor</text>
</g>
<g font-size="1.8" fill="#0f0f0f">
<text x="60.6" y="38.8" transform="rotate(-90 60.6 38.8)">VDDIO</text>
<text x="55.5" y="120.7" transform="rotate(-90 55.5 120.7)">VDDIO</text>
</g>
<g font-size="1.4" fill="#0000c2">
<text x="28.9" y="22.8">(Can</text>
<text x="33.5" y="22.8">swap</text>
<text x="38.2" y="22.8">with</text>
<text x="42.3" y="22.8">TDK's</text>
<text x="47.4" y="22.8">other</text>
<text x="52.4" y="22.8">LGA-14</text>
<text x="59.3" y="22.8">footprint</text>
<text x="66.9" y="22.8">IMUs</text>
<text x="71.4" y="22.8">with</text>
<text x="75.5" y="22.8">no</text>
<text x="78.4" y="22.8">changes</text>
<text x="85.7" y="22.8">to</text>
<text x="88.2" y="22.8">PCB</text>
<text x="42.6" y="24.4">e.g.</text>
<text x="46.3" y="24.4">ICM-42370-P</text>
<text x="58.4" y="24.4">3-axis</text>
<text x="64.7" y="24.4">accelermoter)</text>
</g>
</svg>
